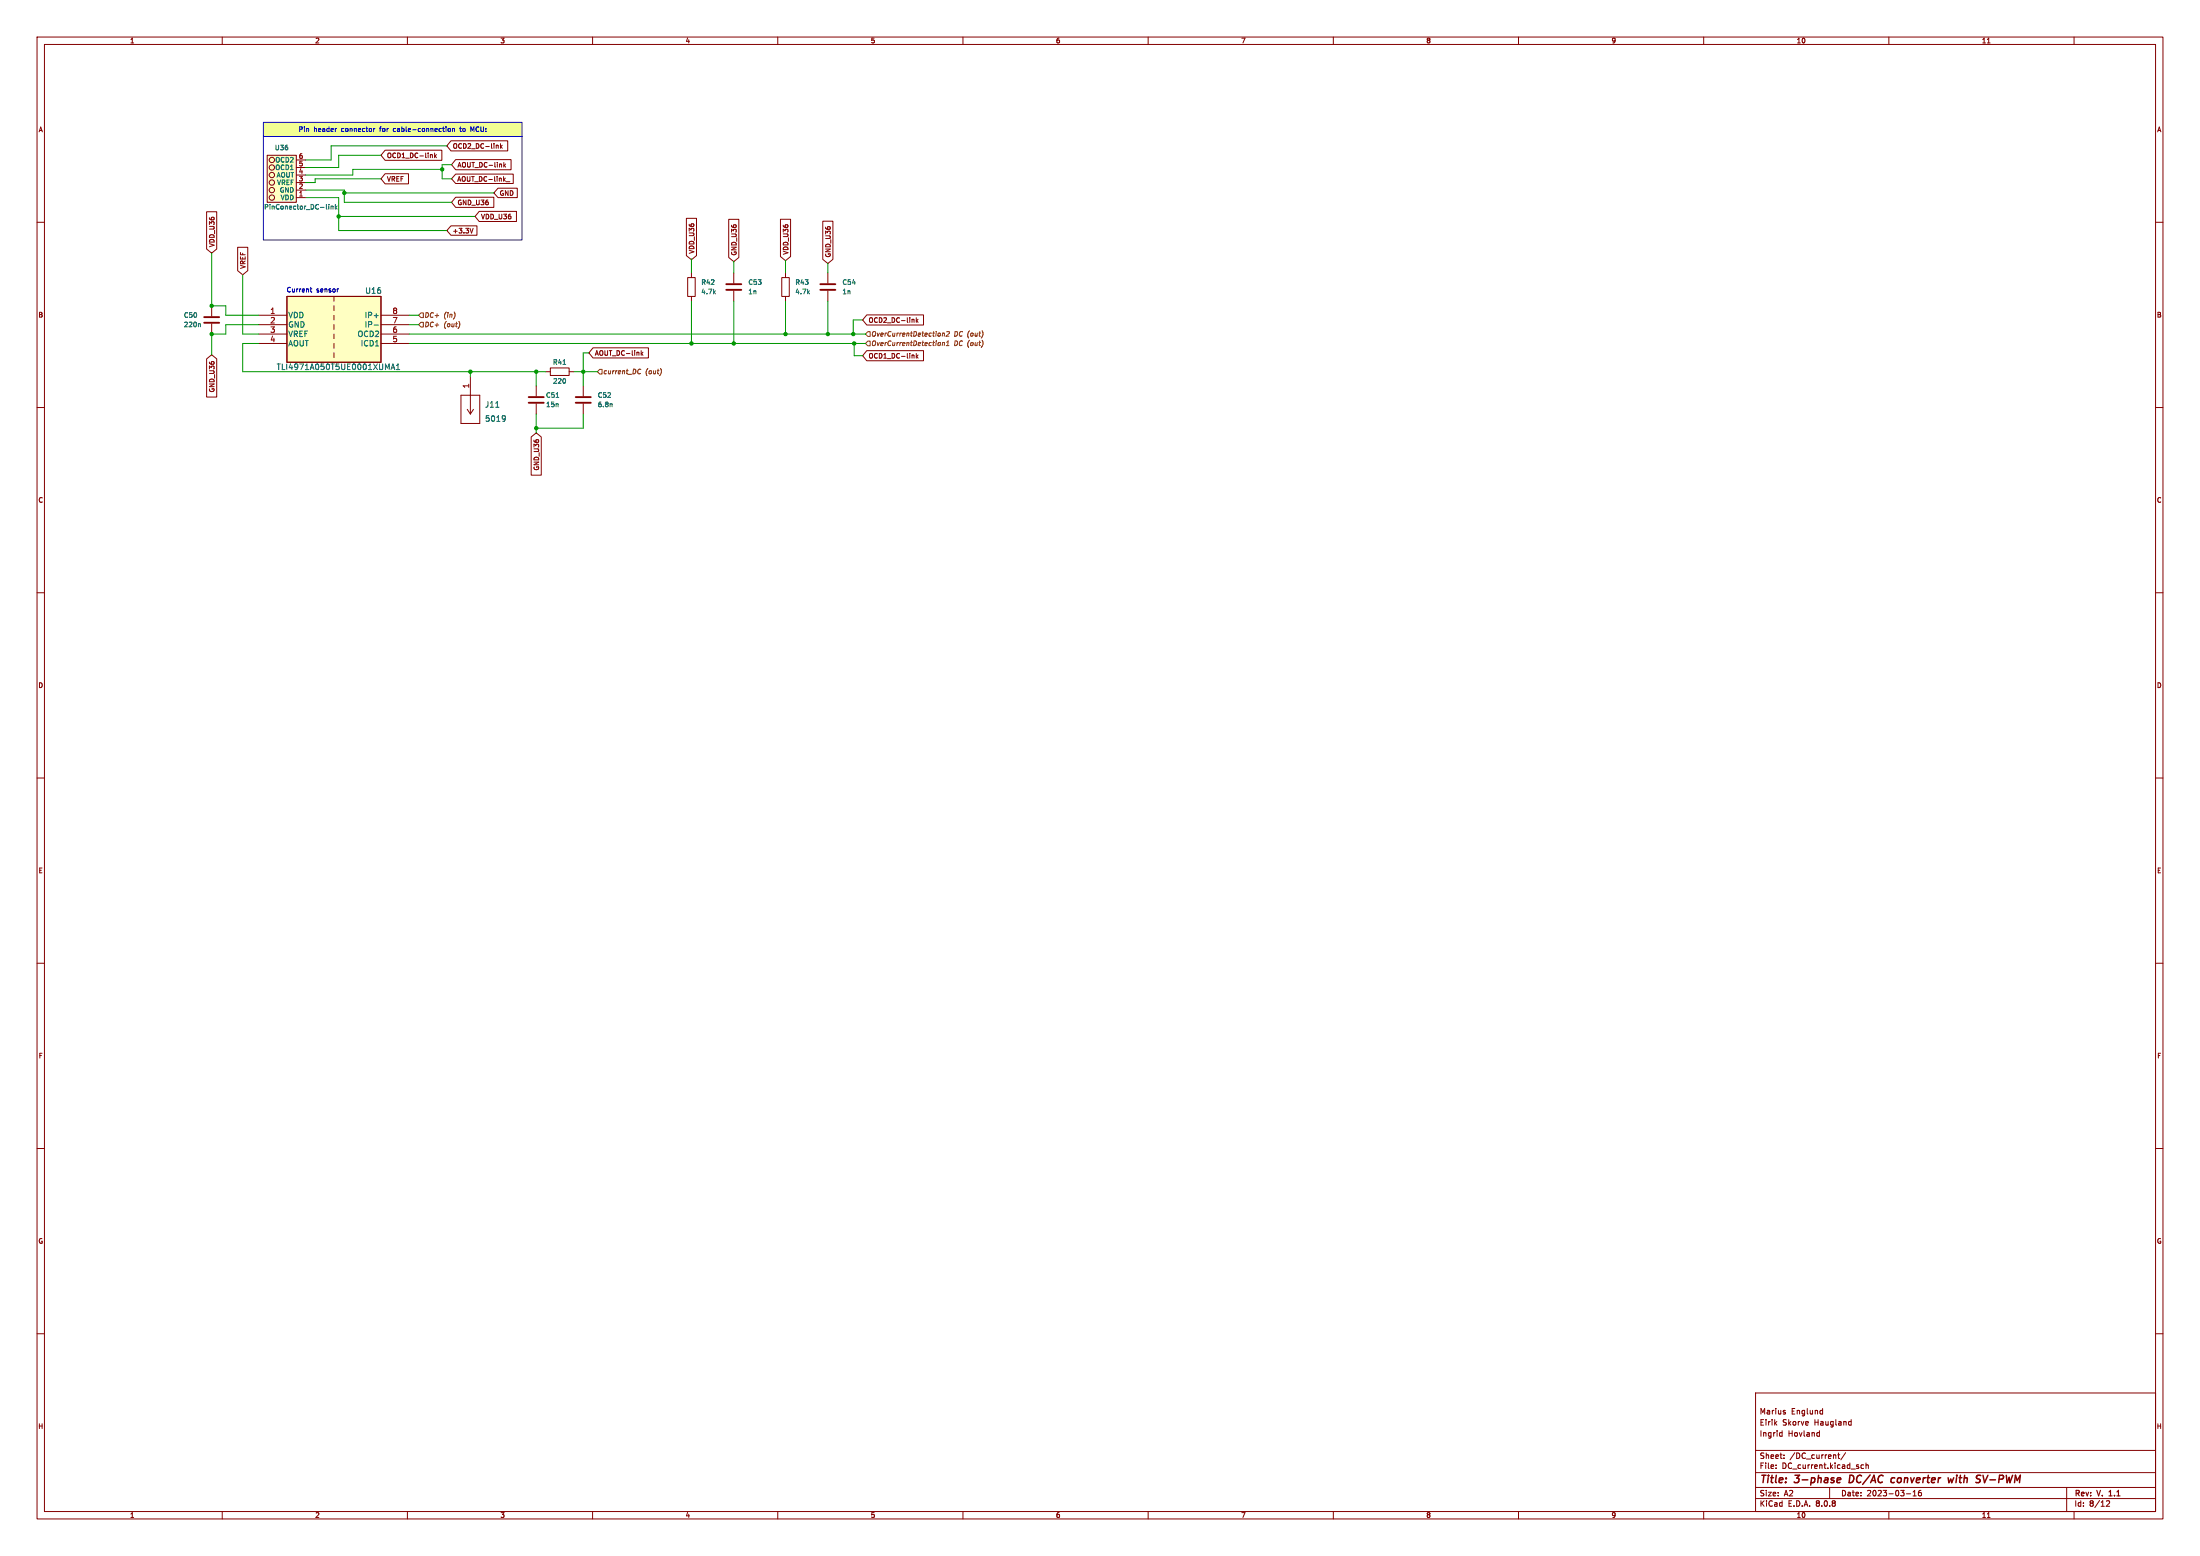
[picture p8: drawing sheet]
<svg xmlns="http://www.w3.org/2000/svg" width="594mm" height="420mm" viewBox="0 0 594 420" stroke-linecap="round" stroke-linejoin="round" font-family="sans-serif">
<g fill="none" stroke="#840000" stroke-width=".27">
<path d="M10 10h574v400h-574zM12 12h570v396h-570zM60 10v2M110 10v2M160 10v2M210 10v2M260 10v2M310 10v2M360 10v2M410 10v2M460 10v2M510 10v2"/>
<path d="M536.6 11.6h.7M560 10v2M10 60h2M582 60h2M10 110h2M582 110h2M10 160h2M582 160h2M10 210h2M582 210h2M10 260h2M582 260h2"/>
<path d="M10 310h2M582 310h2M10 360h2M474 376h108v32h-108zM582 360h2M474 397.5h108M474 391.5h108M479.5 396.2v.2M479.5 395.4v.2M480.7 386.7h.5M481.2 386.2v1.5M481.2 387.6l-.5 .1"/>
<path d="M481.7 393.5v.2M481.7 392.7v.2M481.9 381.2l.2 .2-.2 .3M481.9 380.7h.1M490.8 386.7h.4M491.2 387.6l-.4 .1M491.2 386.2v1.5M491.7 380.7h.4M492.1 380.2v1.5M492.1 381.6l-.4 .1M496.2 392.7h.5M496.4 392.2v1.3l.3 .2"/>
<path d="M498.3 392.1l-1.3 1.9M499.4 383.7h.4M499.8 383.2v1.5M499.8 384.6l-.4 .1M503.2 395.4h-.5l-.2 .3 .1 .6h.6M503.8 395.5l.6-.1 .1 1M503.8 394.9v1.5M60 408v2M110 408v2M160 408v2M210 408v2M260 408v2"/>
<path d="M310 408v2M360 408v2M410 408v2M460 408v2M474 404.5h108M474 401.5h108M494 401.5v3M510 408v2M514.7 403.2h1.2M516.5 403.8h.9M516.5 402.7l.5-.4v1.5M518.7 402.3h-.5l-.2 .3v.9l.2 .3 .5-.2v-.7l-.5-.1-.2 .3"/>
<path d="M536.6 409.6h.7M558 401.5v6.5M560 408v2M568.7 405.2l.6-.1 .3 .4-.9 1.1h.9"/>
</g>
<path d="M569.4 403.8h.9M569.6 402.6l-.2 .1" fill="none" stroke="#840000" stroke-width=".3"/>
<path d="M496.2 399l.6-.1 .2 .4-1 .2M499.5 398.2l-.2 2h.4M511.6 399h-.8l-.3 .8 .4 .4 .6-.1M527.5 398.9l-.5 1.3-.3-1-.5 1M535.4 398.2l.4 2 .9-2M496.8 400.1l-.6 .1" fill="none" stroke="#840000" stroke-width=".4"/>
<path d="M71.1 33h69.9v3.8h-69.9z" fill="#f3ff93"/>
<path d="M55.1 85.6h4.1M55.1 87.1h4.1M142.7 108.7h4.1M142.7 107.2h4.1" fill="none" stroke="#840000" stroke-width=".51"/>
<path d="M57.1 82.6v2.7M57.1 87.4v2.8M148.6 99.3h5.1v2h-5.1zM144.8 104.1v2.8M144.8 109v2.8M147.3 100.3h1.3M153.7 100.3h1.2" fill="none" stroke="#840000" stroke-width=".27"/>
<path d="M53.9 87.4l.2 .1v.7M152 98.4h.7M150.2 107.3h.7" fill="none" stroke="#006464" stroke-width=".27"/>
<path d="M72.1 41.9h7.9v12.7h-7.9z" fill="#ffffc2"/>
<g fill="none" stroke="#840000" stroke-width=".27">
<path d="M72.1 41.9h7.9v12.7h-7.9zM80 53.3h2.5M80 51.3h2.5M80 49.3h2.5M80 47.2h2.5M80 45.2h2.5M80 43.2h2.5"/>
<circle cx="73.4" cy="53.3" r=".72"/>
<circle cx="73.4" cy="47.2" r=".72"/>
<circle cx="73.4" cy="43.2" r=".72"/>
<circle cx="73.4" cy="49.3" r=".72"/>
<circle cx="73.4" cy="51.3" r=".72"/>
<circle cx="73.4" cy="45.2" r=".72"/>
</g>
<path d="M88.8 55.2v.1M88.8 55.6v.9M89.4 55.6v.9M89.4 55.7h.5v.8M90.5 55.2v1.3M90.7 56l.3 .5M91 55.6l-.5 .5" fill="none" stroke="#006464" stroke-width=".27"/>
<path d="M77.5 80h25.4v17.8h-25.4z" fill="#ffffc2"/>
<g fill="none" stroke="#840000" stroke-width=".27">
<path d="M121.8 38h15.3v2.7h-15.3l-1.2-1.3zM135.1 38.8v1.2M135.2 39.6l.4 .4M135.6 39.2l-.5 .5M55.8 57.2h2.7v10l-1.4 1.1-1.3-1.1zM104 46.9h6.3v2.7h-6.3l-1.1-1.3zM104 40.5h15.3v2.8h-15.3l-1.1-1.4zM117.3 41.3v1.3M117.5 42.1l.3 .5M117.8 41.7l-.5 .5M123 47h15.6v2.5h-15.6l-1.1-1.2zM123 53.2h10.3v2.8h-10.3l-1.1-1.4z"/>
<path d="M123 43.1h15v2.7h-15l-1.1-1.3zM129.4 57.1h10v2.7h-10l-1.1-1.4zM134.5 50.8h5.2v2.5h-5.2l-1.2-1.2zM136.2 44.6l.3 .5M136.5 44.3l-.5 .5M136.7 49.1h1M185.3 58.9h2.8v10.1l-1.4 1.1-1.4-1.1zM196.8 59.2h2.7v10.3l-1.4 1.1-1.3-1.1zM210.7 59.2h2.8v10l-1.4 1.2-1.4-1.2zM222.2 59.7h2.7v10.3l-1.4 1.1-1.3-1.1zM64.2 66.7h2.7v6.4l-1.4 1.1-1.3-1.1zM121.8 61h7v2.5h-7l-1.2-1.3z"/>
<path d="M127.7 61.6l-.4 1.3M185.7 74.9h2v5.1h-2zM186.7 73.7v1.2M198.1 73.7v2.8M198.1 78.5v2.8M211.1 74.9h2v5.1h-2zM212.1 73.7v1.2M223.5 73.7v2.8M223.5 78.5v2.8M55.8 96.9l1.3-1.1 1.4 1.1v10.3h-2.7zM69.8 85.1h7.7M69.8 87.6h7.7"/>
<path d="M69.8 90.2h7.7M69.8 92.7h7.7M77.5 80h25.4v17.8h-25.4zM90.2 80v1.3M90.2 82.6v1.2M90.2 85.1v1.3M90.2 87.6v1.3M90.2 90.2v1.2M90.2 92.7v1.3M90.2 95.3v1.2M102.9 85.1h7.6M102.9 87.6h7.6"/>
<path d="M102.9 90.2h7.6M102.9 92.7h7.6M160.1 93.9h15v2.7h-15l-1.1-1.3zM173.2 95.4l.4 .5M173.6 95.1l-.5 .5M186.7 80v1.3M212.1 80v1.3M234 94.6h15.4v2.8h-15.4l-1.1-1.4zM234 85h15.4v2.7h-15.4l-1.1-1.3zM247.4 85.8v1.2M247.4 95.4v1.3M247.5 96.2l.4 .5"/>
<path d="M247.5 86.5l.4 .5M247.9 95.8l-.5 .5M247.9 86.2l-.5 .5M124.5 106.7h5v7.6h-5zM126.2 110.5l.8 1.3M127 101.6v10.2M127.8 110.5l-.8 1.3M143.4 118l1.4-1.2 1.3 1.2v10.3h-2.7zM157.5 104.1v2.8M157.5 109v2.8"/>
</g>
<path d="M101 87.7h1.2M105.6 99.8l.5-1.6 .5 1.6M105.7 99.3h.8M107 99.8h.9M107 98.7l.5-.5v1.6M133.8 109.9h.9M136.2 112.2l.3 .3-.3 1.1M136.5 112.9l-.3 .2M165.2 109l.1 .8" fill="none" stroke="#006464" stroke-width=".27"/>
<path d="M196.1 78.2h4.1M196.1 76.7h4.1M221.5 78.2h4.1M221.5 76.7h4.1M155.4 108.7h4.1M155.4 107.2h4.1" fill="none" stroke="#840000" stroke-width=".51"/>
<g fill="none" stroke="#725600" stroke-width=".27">
<path d="M113.7 84.5h.6v1.2h-.6l-.7-.6zM113.7 87h.6v1.3h-.6l-.7-.7zM123.9 86.8l.3 .8-.2 .5M161.9 99.7h.7v1.3h-.7l-.6-.7zM172.5 99.7l.5 .1M178.4 99.5l.2 .8-.1 .5M234.3 89.5h.6v1.3h-.6l-.6-.6zM234.3 92.1h.6v1.2h-.6l-.6-.6zM253.8 92.5v.7M254.5 90h.5l-.1 .7M254.5 92.6l.5-.1-.1 .8M254.5 89.9l-.1 .8"/>
<path d="M254.5 92.4l-.1 .9M255.5 93.3h.7M255.6 92.4l.4-.4-.1 1.3M255.6 89.6l.5-.1 .2 .3-.9 .9h.8M172.9 100.8h-.6"/>
</g>
<g fill="none" stroke="#0000c2" stroke-width=".27">
<path d="M71.1 33h69.9v3.8h-69.9zM71.1 36.8h69.9v28h-69.9zM90.8 34.7h.1M100.9 34.7v.8M101.2 34.7l-.3 .2M121 34.8h.6l-.1 .6h-.5zM122.2 34.8l.4-.1 .1 .8M122.2 34.7v.8M124.1 34.7h.5M124.3 34.2v1.2M127.5 35.1l-.4-.9v1.3M83.7 78h.5"/>
<path d="M84.1 78.8h.1"/>
</g>
<g fill="none" stroke="#009600" stroke-width=".27">
<path d="M120.6 39.4h-31.2v3.8h-6.9M82.5 53.3h8.9v8.9h29.2M82.5 51.3h10.5v3.3h28.9M91.4 58.4h36.9M93 52.1h40.3M102.9 41.9h-11.5v3.3h-8.9M102.9 48.3h-17.8v1h-2.6M119.4 45.7h-24.2v1.5h-12.7M121.9 44.5h-2.5v3.8h2.5M57.1 68.3v14.3h3.9v2.5h8.8M65.5 74.2v16h4.3M186.7 69.9v3.8"/>
<path d="M198.1 70.6v3.1M212.1 70.4v3.3M223.5 71.1v2.6M69.8 92.7h-4.3v7.6h81.8M69.8 87.6h-8.8v2.6h-3.9v5.6M110.5 92.7h123.2M110.5 90.2h123.2M110.5 85.1h2.5M110.5 87.6h2.5M159 95.3h-1.5v8.8M186.7 81.3v11.4M198.1 81.3v11.4"/>
<path d="M212.1 81.3v8.9M223.5 81.3v8.9M230.6 92.7v3.3h2.3M232.9 86.4h-2.5v3.8M127 100.3v1.3M144.8 100.3v3.8M144.8 111.8v5M154.9 100.3h6.4M157.5 111.8v3.8h-12.7"/>
</g>
<g fill="#009600" stroke="#009600" stroke-width=".27">
<circle cx="57.1" cy="82.6" r=".46"/>
<circle cx="57.1" cy="90.2" r=".46"/>
<circle cx="91.4" cy="58.4" r=".46"/>
<circle cx="157.5" cy="100.3" r=".46"/>
<circle cx="186.7" cy="92.7" r=".46"/>
<circle cx="119.4" cy="45.7" r=".46"/>
<circle cx="127" cy="100.3" r=".46"/>
<circle cx="93" cy="52.1" r=".46"/>
<circle cx="144.8" cy="100.3" r=".46"/>
<circle cx="144.8" cy="115.6" r=".46"/>
<circle cx="198.1" cy="92.7" r=".46"/>
<circle cx="223.5" cy="90.2" r=".46"/>
<circle cx="212.1" cy="90.2" r=".46"/>
<circle cx="230.4" cy="90.2" r=".46"/>
<circle cx="230.6" cy="92.7" r=".46"/>
</g>
<g font-size="2.8" fill="#840000">
<text x="475" y="400.9">Title:</text>
<text x="484.7" y="400.9">3-phase</text>
<text x="500.1" y="400.9">DC/AC</text>
<text x="512.3" y="400.9">converter</text>
<text x="528.5" y="400.9">with</text>
<text x="536.8" y="400.9">SV-PWM</text>
</g>
<g font-size="2.1" fill="#006464">
<text x="98.5" y="79.5">U16</text>
<text x="77.7" y="86.1">VDD</text>
<text x="77.7" y="88.6">GND</text>
<text x="98.4" y="88.6">IP-</text>
<text x="98.4" y="86.1">IP+</text>
<text x="77.7" y="91.1">VREF</text>
<text x="77.7" y="93.7">AOUT</text>
<text x="96.5" y="91.1">OCD2</text>
<text x="97.3" y="93.7">ICD1</text>
<text x="74.6" y="100.1">TLI4971A050T5UE0001XUMA1</text>
<text x="130.9" y="110.2">J11</text>
<text x="130.9" y="114">5019</text>
</g>
<g font-size="2.1" fill="#a90000">
<text x="72.9" y="84.8">1</text>
<text x="72.9" y="87.4">2</text>
<text x="72.9" y="89.9">3</text>
<text x="105.9" y="89.9">6</text>
<text x="105.9" y="87.4">7</text>
<text x="105.9" y="84.8">8</text>
<text x="72.9" y="92.5">4</text>
<text x="105.9" y="92.5">5</text>
<text x="126.7" y="104.9" transform="rotate(-90 126.7 104.9)">1</text>
</g>
<g font-size="2.1" fill="#840000">
<text x="475" y="382">Marius</text>
<text x="483.6" y="382">Englund</text>
<text x="475" y="388">Ingrid</text>
<text x="475" y="385">Eirik</text>
<text x="481.2" y="385">Skorve</text>
<text x="482.7" y="388">Hovland</text>
<text x="489.9" y="385">Haugland</text>
<text x="475" y="394">Sheet:</text>
<text x="483.2" y="394">/DC_current/</text>
<text x="475" y="396.7">File:</text>
<text x="481.1" y="396.7">DC_current.kicad_sch</text>
<text x="475" y="406.9">KiCad</text>
<text x="475" y="404.1">Size:</text>
<text x="481.7" y="404.1">A2</text>
<text x="482.7" y="406.9">E.D.A.</text>
<text x="490.3" y="406.9">8.0.8</text>
<text x="497" y="404.1">Date:</text>
<text x="504" y="404.1">2023-03-16</text>
<text x="560" y="404.3">Rev:</text>
<text x="560" y="406.9">Id:</text>
<text x="564.1" y="406.9">8/12</text>
<text x="566.4" y="404.3">V.</text>
<text x="570.1" y="404.3">1.1</text>
</g>
<g font-size="1.8" fill="#840000">
<text x="35" y="11.9">1</text>
<text x="85" y="11.9">2</text>
<text x="135" y="11.9">3</text>
<text x="185" y="11.9">4</text>
<text x="235" y="11.9">5</text>
<text x="285" y="11.9">6</text>
<text x="335" y="11.9">7</text>
<text x="385" y="11.9">8</text>
<text x="435" y="11.9">9</text>
<text x="485" y="11.9">10</text>
<text x="535" y="11.9">11</text>
<text x="10.3" y="35.9">A</text>
<text x="582.3" y="35.9">A</text>
<text x="122.1" y="40.5">OCD2_DC-link</text>
<text x="104.3" y="43">OCD1_DC-link</text>
<text x="123.3" y="45.6">AOUT_DC-link</text>
<text x="104.3" y="49.4">VREF</text>
<text x="123.3" y="49.2">AOUT_DC-link_</text>
<text x="134.8" y="53">GND</text>
<text x="123.3" y="55.7">GND_U36</text>
<text x="129.7" y="59.5">VDD_U36</text>
<text x="122.1" y="63.2">+3.3V</text>
<text x="58.3" y="66.9" transform="rotate(-90 58.3 66.9)">VDD_U36</text>
<text x="187.8" y="68.7" transform="rotate(-90 187.8 68.7)">VDD_U36</text>
<text x="199.2" y="69.2" transform="rotate(-90 199.2 69.2)">GND_U36</text>
<text x="213.2" y="68.9" transform="rotate(-90 213.2 68.9)">VDD_U36</text>
<text x="224.6" y="69.7" transform="rotate(-90 224.6 69.7)">GND_U36</text>
<text x="66.6" y="72.7" transform="rotate(-90 66.6 72.7)">VREF</text>
<text x="10.3" y="85.9">B</text>
<text x="234.3" y="87.5">OCD2_DC-link</text>
<text x="582.3" y="85.9">B</text>
<text x="160.4" y="96.4">AOUT_DC-link</text>
<text x="234.3" y="97.1">OCD1_DC-link</text>
<text x="58.3" y="106.3" transform="rotate(-90 58.3 106.3)">GND_U36</text>
<text x="145.9" y="127.4" transform="rotate(-90 145.9 127.4)">GND_U36</text>
<text x="10.3" y="135.9">C</text>
<text x="582.3" y="135.9">C</text>
<text x="10.3" y="185.9">D</text>
<text x="582.3" y="185.9">D</text>
<text x="10.3" y="235.9">E</text>
<text x="582.3" y="235.9">E</text>
<text x="10.3" y="285.9">F</text>
<text x="582.3" y="285.9">F</text>
<text x="10.3" y="335.9">G</text>
<text x="582.3" y="335.9">G</text>
<text x="10.2" y="385.9">H</text>
<text x="582.2" y="385.9">H</text>
<text x="35" y="409.9">1</text>
<text x="85" y="409.9">2</text>
<text x="135" y="409.9">3</text>
<text x="185" y="409.9">4</text>
<text x="235" y="409.9">5</text>
<text x="285" y="409.9">6</text>
<text x="335" y="409.9">7</text>
<text x="385" y="409.9">8</text>
<text x="435" y="409.9">9</text>
<text x="485" y="409.9">10</text>
<text x="535" y="409.9">11</text>
</g>
<g font-size="1.8" fill="#0000c2">
<text x="80.5" y="35.8">Pin</text>
<text x="84.7" y="35.8">header</text>
<text x="92.3" y="35.8">connector</text>
<text x="102.8" y="35.8">for</text>
<text x="106.7" y="35.8">cable-connection</text>
<text x="124.9" y="35.8">to</text>
<text x="127.9" y="35.8">MCU:</text>
<text x="77.2" y="79">Current</text>
<text x="85.6" y="79">sensor</text>
</g>
<g font-size="1.8" fill="#006464">
<text x="74.1" y="40.7">U36</text>
<text x="74.2" y="46.1">OCD1</text>
<text x="74.2" y="44">OCD2</text>
<text x="74.6" y="48.1">AOUT</text>
<text x="74.7" y="50.1">VREF</text>
<text x="75.4" y="52.2">GND</text>
<text x="71.2" y="56.7">PinConector_DC-link</text>
<text x="75.7" y="54.2">VDD</text>
<text x="189.2" y="77.1">R42</text>
<text x="201.9" y="77.1">C53</text>
<text x="214.6" y="77.1">R43</text>
<text x="227.3" y="77.1">C54</text>
<text x="189.2" y="79.6">4.7k</text>
<text x="201.9" y="79.6">1n</text>
<text x="214.6" y="79.6">4.7k</text>
<text x="227.3" y="79.6">1n</text>
<text x="49.5" y="88.5">220n</text>
<text x="49.5" y="86">C50</text>
<text x="149.2" y="98.7">R41</text>
<text x="147.3" y="107.5">C51</text>
<text x="149.2" y="103.7">220</text>
<text x="161.3" y="107.5">C52</text>
<text x="147.3" y="110.1">15n</text>
<text x="161.3" y="110.1">6.8n</text>
</g>
<g font-size="1.8" fill="#a90000">
<text x="80.6" y="47">4</text>
<text x="80.6" y="45">5</text>
<text x="80.6" y="42.9">6</text>
<text x="80.6" y="53.1">1</text>
<text x="80.6" y="51.1">2</text>
<text x="80.6" y="49">3</text>
</g>
<g font-size="1.8" fill="#725600">
<text x="114.5" y="86">DC+</text>
<text x="114.5" y="88.5">DC+</text>
<text x="119.8" y="86">(in)</text>
<text x="119.8" y="88.5">(out)</text>
<text x="235.1" y="91">OverCurrentDetection2</text>
<text x="235.1" y="93.6">OverCurrentDetection1</text>
<text x="257.5" y="91">DC (out)</text>
<text x="257.5" y="93.6">DC (out)</text>
<text x="162.8" y="101.2">current_DC</text>
<text x="174.2" y="101.2">(out)</text>
</g>
</svg>
